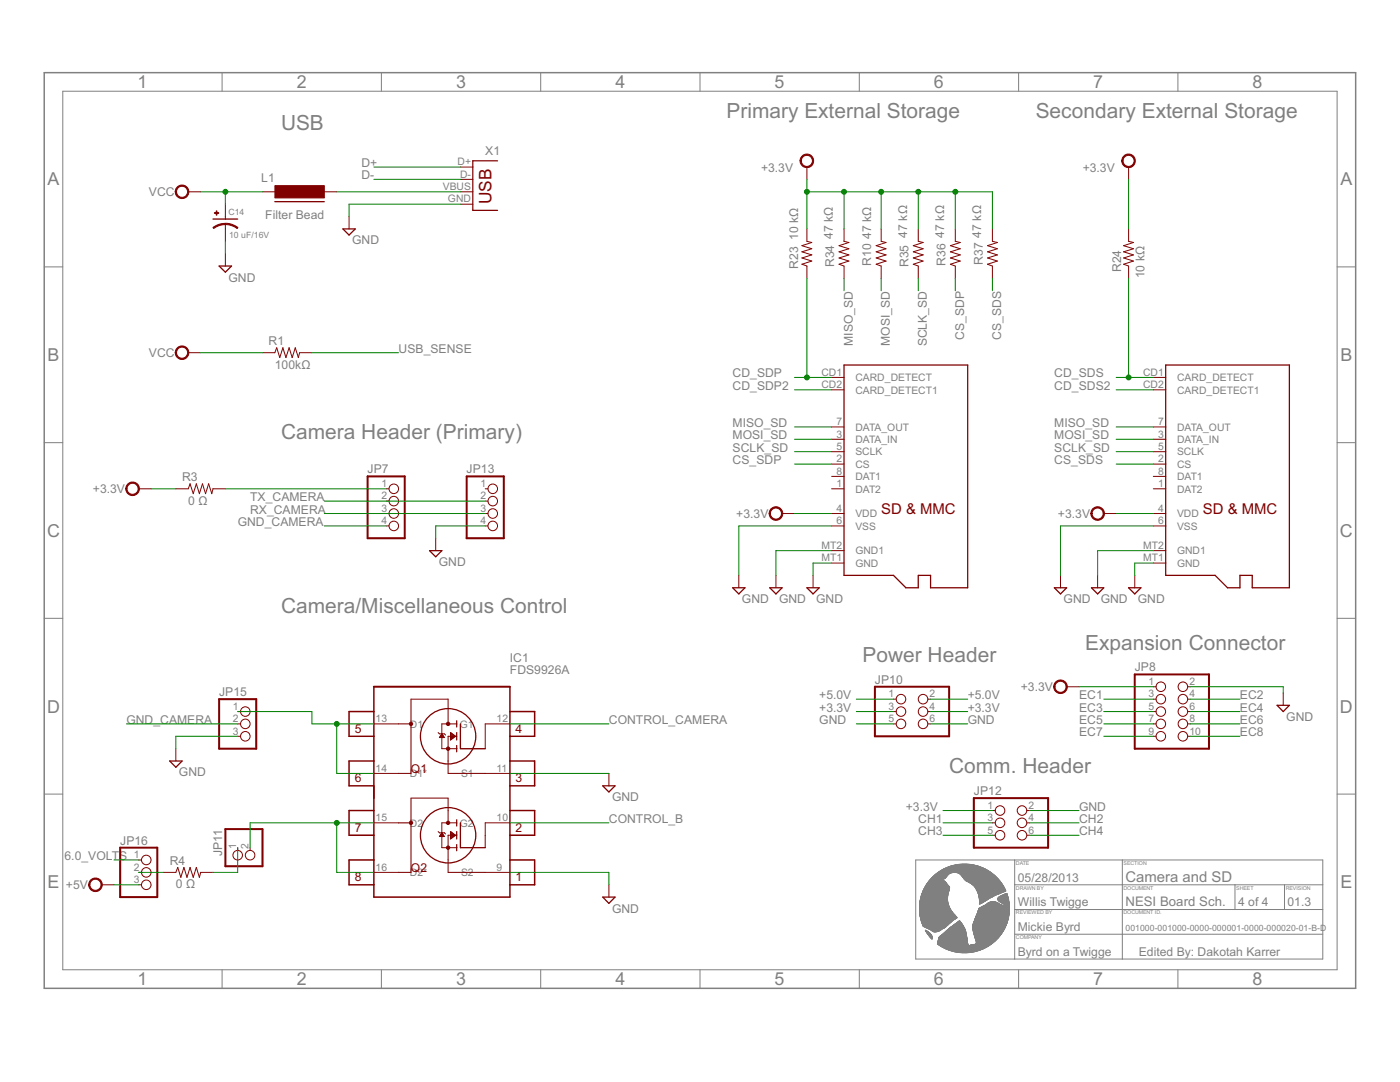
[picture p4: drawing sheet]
<svg xmlns="http://www.w3.org/2000/svg" width="279mm" height="216mm" viewBox="0 0 279 216" stroke-linecap="round" stroke-linejoin="round" font-family="sans-serif">
<path d="M8.8 14.5h261.8v182.7h-261.8z" fill="none" stroke="#808080" stroke-width=".3"/>
<g fill="none" stroke="#808080" stroke-width=".2">
<path d="M12.5 18.2h254.3v175.3h-254.3zM44.3 14.5v3.7M76.1 14.5v3.7M107.9 14.5v3.7M139.7 14.5v3.7M171.5 14.5v3.7M203.3 14.5v3.7M235.1 14.5v3.7M8.8 53.3h3.7M266.8 53.3h3.8M8.8 88.3h3.7M266.8 88.3h3.8"/>
<path d="M8.8 123.4h3.7M266.8 123.4h3.8M8.8 158.5h3.7M266.8 158.5h3.8M182.8 171.6h81.2v19.8h-81.2zM183.6 180h5.5M183.6 179.9h5.5M183.6 179.8h5.5M183.6 179.7h5.5M183.6 179.6h5.5M183.7 179.6h5.4M183.7 179.5h5.4"/>
<path d="M183.7 179.4h5.4M183.7 179.3h5.4M183.7 179.2h5.4M183.8 179.1h5.3M183.8 179h5.3M183.9 178.9h5.2M183.9 178.8h5.2M183.9 178.7h5.2M183.9 178.6h5.3M183.9 178.5h5.3M184 178.5h5.2M184 178.4h5.2"/>
<path d="M184 178.3h5.2M184 178.2h5.2M184.1 178.2h5.1M184.1 178.1h5.2M184.1 178h5.2M184.1 177.9h5.2M184.2 177.7h5.2M184.3 177.7h5.1M184.3 177.5h5.1M184.4 177.5h5.1M184.4 177.4h5.1M184.4 177.3h5.1"/>
<path d="M184.5 177.2h5M184.5 177.1h5M184.6 177.1h4.9M184.6 177h4.9M184.7 176.9h4.8M184.7 176.9h4.7M184.7 176.8h4.7M184.7 176.8h4.6M184.7 176.7h4.6M184.8 176.7h4.4M184.8 176.6h4.4M184.8 176.6h4.3"/>
<path d="M184.9 176.5h4.2M185 176.4h4M185 176.3h3.9M185.1 176.3h3.8M185.1 176.2h3.8M185.1 176.2h3.7M185.2 176.1h3.6M185.2 176h3.5M185.3 176h3.4M185.3 175.9h3.3M185.4 175.8h3.1M185.4 175.7h2.9"/>
<path d="M185.5 175.7h2.4M186.2 175h2.6M186.4 174.7h2.6M187.2 174.1h10.6M187.3 174h10.4M187.3 174h10.3M187.4 173.9h10.1M187.5 173.9h9.9M187.6 173.8h9.8M187.6 173.8h9.7M187.7 173.7h9.5M187.8 173.7h9.4"/>
<path d="M187.9 175.6h-2.4M187.9 173.7h9.2M187.9 175.6h-2.3M188 175.5h-2.4M188 173.6h8.9M188.1 173.5h8.8M188.2 175.5h-2.5M188.2 173.5h8.6M188.3 173.4h8.4M188.3 175.4h-2.6M188.3 173.4h8.3M188.4 175.4h-2.6"/>
<path d="M188.5 173.3h8M188.6 175.3h-2.8M188.6 173.3h7.8M188.6 175.3h-2.7M188.6 175.2h-2.7M188.6 173.2h7.7M188.7 175.2h-2.8M188.7 175.1h-2.7M188.8 175.1h-2.7M188.8 173.2h7.4M188.8 175h-2.7M188.9 173.1h7.2"/>
<path d="M188.9 174.9h-2.7M189 173.1h7M189 174.8h-2.7M189 174.8h-2.6M189.1 174.7h-2.6M189.1 179.2h-5.3M189.1 178.9h-5.3M189.1 178.7h-5.2M189.1 174.6h-2.6M189.2 178.6h-5.3M189.2 173h6.6M189.2 178.4h-5.2"/>
<path d="M189.2 174.6h-2.6M189.2 178.3h-5.2M189.2 174.5h-2.6M189.3 173h6.4M189.3 174.5h-2.6M189.3 177.9h-5.1M189.4 177.8h-5.2M189.4 174.4h-2.6M189.4 173h6.2M189.4 177.6h-5.1M189.4 177.5l-5.1 .1M189.5 174.3h-2.6"/>
<path d="M189.5 172.9h5.9M189.6 174.3h-2.7M189.7 172.8h5.6M189.8 174.2h-2.8M189.8 172.8h5.3M189.9 174.2h-2.8M190.1 172.7h4.8M190.2 174.1h-3.1M190.2 172.7h4.6M190.4 172.6h4.1M190.6 172.6h3.7M190.8 172.6h3.3"/>
<path d="M190.8 174.1h7M191.1 174.2h6.8M191.2 172.5h2.6M191.2 174.2h6.7M191.3 174.3h6.7M191.5 174.3h6.6M191.5 174.4h6.6M191.6 174.4h6.6M191.7 174.5h6.6M191.7 172.4h1.6M191.8 174.6h6.6M191.9 174.7h6.6"/>
<path d="M191.9 174.8h6.7M192 174.8h6.6M192 174.9h6.7M192.1 174.9h6.7M192.1 175h6.7M192.1 175h6.8M192.2 175.1h6.7M192.2 175.2h6.8M192.3 175.2h6.8M192.3 175.3h6.8M192.4 175.3h6.8M192.4 175.4h6.8"/>
<path d="M192.4 175.5h6.9M192.5 175.5h6.8M192.6 175.6h6.7M192.6 175.6h6.8M192.7 175.7h6.7M192.7 175.7h6.8M192.8 175.8h6.7M192.9 175.8h6.7M193 175.9h6.6M193.1 175.9h6.5M193.2 176h6.5M193.3 176h6.4"/>
<path d="M193.4 176.1h6.4M193.5 176.1h6.3M193.5 176.1l6.3 .1M193.6 176.2h6.3M193.7 176.3h6.2M193.8 176.3h6.1M193.9 176.4h6.1M194 176.5h6M194.1 176.5h6M194.1 176.6h6M194.2 176.6h5.9M194.3 176.7h5.9"/>
<path d="M194.4 176.8h5.8M194.4 176.8l5.9 .1M194.5 176.9h5.8M194.5 177h5.8M194.6 177h5.8M194.6 177.1h5.8M194.7 177.2h5.7M194.7 177.2h5.8M194.8 177.2l5.7 .1M194.8 177.4h5.7M194.8 177.3h5.7M194.8 177.4h5.8"/>
<path d="M194.8 177.5h5.8M194.9 177.5h5.7M194.9 177.5l5.7 .1M194.9 177.6h5.8M195 177.7h5.7M195 177.8h5.7M195.1 177.9h5.4M195.1 178.1h5M195.1 178.1h4.9M195.2 178.2h4.5M195.2 178.3h4.3M195.2 178.4h4.2"/>
<path d="M195.3 178.6h3.5M195.3 178.6h3.3M195.3 178.7h3.2M195.4 179h2.6M195.4 179.3h2.1M195.5 179.4h1.7M195.5 179.6h1.4M196.3 180h-.8M196.4 179.9h-.9M196.6 179.9h-1.1M196.6 179.8h-1.1M196.7 179.7l-1.2 .1"/>
<path d="M196.8 179.7h-1.3M196.9 179.6l-1.4 .1M197 179.6h-1.5M197.1 179.5h-1.6M197.2 179.5h-1.7M197.3 179.3l-1.8 .1M197.4 179.3h-1.9M197.6 179.2h-2.2M197.7 180h1M197.7 179.2h-2.3M197.8 179.1h-2.4M197.8 179.9h.8"/>
<path d="M197.9 179l-2.5 .1M198.1 178.9l-2.7 .1M198.2 178.9h-2.8M198.4 178.8h-3M198.7 178.6h-3.4M199 178.5h-3.7M199.1 178.5h-3.8M199.1 179.5h2.2M199.1 179.4h2.2M199.1 179.3h2.1M199.2 179.6h2.1M199.2 179.2h2"/>
<path d="M199.2 179.1h2M199.3 179.7h2M199.3 179.1h1.9M199.3 179.7l2 .1M199.3 179h1.9M199.3 178.4h-4M199.3 179.8h2M199.4 179h1.7M199.4 179.9h1.9M199.5 179.9h1.8M199.5 178.9h1.6M199.6 180h1.7"/>
<path d="M199.6 178.8h1.5M199.7 178.8h1.4M199.7 178.2h-4.5M199.8 178.7h1.3M199.8 178.2h-4.6M199.9 178.7h1.2M200 178.6h1M200.1 178.6h.9M200.2 178.5h.8M200.2 178h-5.1M200.4 178.5h.6M200.4 177.9l-5.3 .1"/>
<path d="M200.4 178.4h.6M200.6 177.9h-5.5M200.7 178.4h.3M200.8 178.3h.2M200.9 178.3h.1M202.5 171.6v19.8M202.5 176.6h61.5M224 171.6v19.8M246.5 176.6v4.9M256.3 176.6v4.9M44.3 193.5v3.7M76.1 193.5v3.7"/>
<path d="M107.9 193.5v3.7M139.7 193.5v3.7M171.5 193.5v3.7M183.5 181.4l6.2 .1M183.5 181.7l6.4 .1M183.5 181.7h6.3M183.5 181.6h6.3M183.5 181.5l6.3 .1M183.5 181.5h6.2M183.5 181.4h6.2M183.5 181.3h6.1M183.5 181.2h6.1"/>
<path d="M183.5 181.1h6M183.5 181l6 .1M183.5 181h6M183.5 180.9h5.9M183.5 180.8h5.9M183.5 182h6.6M183.5 181.9h6.5M183.5 181.8l6.4 .1M183.5 181.8h6.4M183.5 180.7h5.8M183.5 180.6h5.8M183.5 180.5h5.8"/>
<path d="M183.6 182.4h6.8M183.6 182.3h6.7M183.6 182.2h6.7M183.6 182.2h6.6M183.6 182.1l6.6 .1M183.6 182.1h6.5M183.6 180.4l5.7 .1M183.6 180.4h5.6M183.6 180.3h5.6M183.6 180.2h5.6M183.6 182.5l6.9 .1M183.6 182.5h6.9"/>
<path d="M183.6 182.4l6.8 .1M183.6 180.1h5.6M183.6 180l5.6 .1M183.6 182.6l7 .1M183.6 182.6h7M183.6 182.8h7.1M183.6 182.7h7.1M183.6 182.8l7.2 .1M183.6 182.8h7.2M183.7 183h7.2M183.7 182.9l7.2 .1M183.7 182.9h7.2"/>
<path d="M183.7 183.1h7.3M183.7 183h7.3M183.7 183.3h7M183.8 183.5h6.6M183.8 183.6h6.4M183.9 183.7h6.2M183.9 184h5.9M184 184.1h5.7M184 184.1h5.6M184.2 184.7h4.8M184.3 184.8h4.6M184.3 184.9h4.5"/>
<path d="M184.4 184.9h4.3M184.6 185h4.1M184.7 185.6h.1M184.7 185.6l.1 .1M184.7 185h3.9M184.7 185.7h.2M184.7 185.8h.4M184.7 185.7l.3 .1M184.7 185.1h3.9M184.8 185.8l.3 .1M184.8 185.9h.4M184.8 185.9l.5 .1"/>
<path d="M184.9 186h.4M184.9 185.1h3.6M184.9 186l.5 .1M184.9 186.1h.6M185 185.2h3.4M185 186.1l.5 .1M185 186.2h.6M185 186.2l.6 .1M185.1 186.3h.5M185.1 186.3l.6 .1M185.1 185.2h3.2M185.1 186.4h.6"/>
<path d="M185.2 186.4l.6 .1M185.2 186.5h.6M185.2 185.3h3M185.3 186.5l.6 .1M185.3 186.6h.6M185.3 185.3h2.8M185.4 186.7h.5M185.4 185.4h2.6M185.4 186.8h.6M185.5 186.8h.5M185.5 185.4h2.4M185.5 186.9h.5"/>
<path d="M185.6 186.9h.4M185.6 185.5h2.3M185.6 187h.4M185.7 187h.3M185.7 187.1h.3M185.7 185.5h2.1M185.8 187.1h.2M185.8 187.2h.2M185.8 185.6h1.9M185.9 187.3h.1M185.9 185.6h1.8M185.9 187.3l.1 .1"/>
<path d="M186 185.7h1.6M186 185.7h1.5M186.1 185.8h1.3M186.2 185.8h1M186.2 185.9h.9M186.3 185.9h.6M187.1 188.3h6M187.1 188.4h6.1M187.1 188.2h6M187.2 188.1h5.9M187.2 188.4l6 .1M187.2 188h5.9"/>
<path d="M187.2 187.9h5.8M187.2 187.8h5.8M187.2 187.7h5.8M187.3 187.6h5.7M187.3 188.5h5.9M187.3 187.5h5.7M187.3 187.4h5.7M187.3 187.3h5.7M187.3 188.5l6 .1M187.3 187.2h5.7M187.4 187.2h5.6M187.4 188.6h5.9"/>
<path d="M187.4 187.1h5.6M187.4 187h5.5M187.5 188.6l5.9 .1M187.5 187h5.4M187.5 186.9h5.4M187.6 188.7h9.8M187.6 186.9h5.3M187.6 188.7h9.7M187.6 186.8h5.3M187.7 186.7h5.2M187.7 188.8h9.5M187.8 188.8h9.4"/>
<path d="M187.8 186.7h5.1M187.9 188.9h9.2M187.9 186.6h5M188 188.9h9M188 186.5h4.8M188 189h8.9M188.1 186.5h4.7M188.1 186.4h4.7M188.2 189h8.6M188.2 186.4h4.6M188.3 189.1h8.4M188.3 186.3h4.5"/>
<path d="M188.3 189.1h8.3M188.3 186.2h4.5M188.4 186.2h4.4M188.4 189.2h8.1M188.5 186.1h4.3M188.5 189.2h7.9M188.6 186.1h4.2M188.6 189.3h7.7M188.6 186h4.1M188.7 185.9h4M188.7 189.3h7.5M188.8 185.8h3.9"/>
<path d="M188.9 189.4h7.2M188.9 185.8h3.8M188.9 185.7h3.8M188.9 184.8h-4.7M189 189.4h7M189 185.7h3.7M189 185.6h3.7M189 184.7h-4.8M189.1 185.6h3.5M189.1 184.6l-4.9 .1M189.1 189.5h6.7M189.1 185.5h3.5"/>
<path d="M189.1 184.6h-5M189.2 185.5h3.4M189.2 184.5l-5.1 .1M189.2 189.5h6.5M189.2 184.5h-5.1M189.3 185.4h3.3M189.3 184.4l-5.2 .1M189.3 189.6h6.3M189.3 184.4h-5.2M189.4 185.3h3.1M189.4 184.3l-5.3 .1M189.5 189.6h6"/>
<path d="M189.5 185.2h3M189.5 184.3h-5.5M189.5 184.2l-5.5 .1M189.5 185.2h2.9M189.6 184.2h-5.6M189.6 185.1h2.8M189.7 189.7h5.6M189.7 185.1h2.7M189.7 185h2.7M189.7 184l-5.7 .1M189.8 185h2.5M189.8 189.7h5.3"/>
<path d="M189.9 184.9h2.4M189.9 183.9l-6 .1M189.9 183.9h-6M190 183.8l-6.1 .1M190 189.8h5M190 184.8h2.3M190 183.8h-6.1M190.1 184.8h2.1M190.1 189.8h4.7M190.1 184.7h2.1M190.1 183.7h-6.2M190.2 184.7h2"/>
<path d="M190.2 183.6h-6.4M190.3 184.6h1.8M190.4 189.9h4.2M190.4 184.6h1.7M190.4 183.5l-6.6 .1M190.4 184.5h1.7M190.5 183.5h-6.7M190.5 184.5h1.6M190.5 189.9h3.9M190.5 184.4h1.5M190.6 184.4h1.4M190.6 183.4h-6.8"/>
<path d="M190.7 184.3h1.3M190.8 184.3h1.1M190.8 183.3h-7.1M190.8 190h3.3M190.8 183.2l-7.1 .1M190.8 184.2h1.1M190.9 184.2h.9M190.9 183.2h-7.2M190.9 184.1h.9M191 184.1h.8M191.1 184h.6M191.2 190h2.6"/>
<path d="M191.2 184h.5M191.2 183.9h.4M191.3 183.9h.3M191.4 183.8h.2M191.4 183.8h.1M191.5 190.1h2M191.5 183.7h.1M192 190.1h1M194.1 185h6.5M194.1 184.8h6.6M194.1 184.6h6.7M194.2 185.3h6.2"/>
<path d="M194.2 184.6h6.6M194.2 184.5h6.6M194.2 185.6h6.1M194.2 184.4h6.7M194.2 185.8h6M194.2 185.7h6M194.2 184.3h6.7M194.3 185.9h5.8M194.3 186h5.8M194.3 184.2h6.7M194.3 186.1h5.7M194.3 184h6.7"/>
<path d="M194.4 186.3h5.5M194.4 186.4h5.4M194.4 186.3h5.4M194.4 184h6.6M194.4 183.9h6.6M194.4 183.8h6.7M194.5 186.7h5.1M194.5 186.7h5M194.5 186.9h4.9M194.5 183.6h6.6M194.5 183.5h6.7M194.6 187.1h4.6"/>
<path d="M194.6 183.3h6.6M194.6 187.2h4.5M194.6 187.3h4.5M194.6 183.2h6.6M194.7 187.4h4.2M194.7 183.1h6.6M194.8 183h6.5M194.8 182.9h6.5M194.8 187.7h3.8M194.8 182.8h6.5M194.8 187.8h3.7M194.8 188h3.5"/>
<path d="M194.8 182.7h6.5M194.9 182.7h6.4M194.9 182.6h6.4M194.9 182.5h6.5M195 182.4h6.4M195 182.3h6.4M195.1 182.2h6.3M195.1 182.1h6.3M195.1 181.9h6.3M195.2 181.9h6.2M195.2 181.8h6.2M195.2 181.7h6.2"/>
<path d="M195.3 181.6h6.1M195.3 181.5h6.1M195.3 181.4h6.1M195.3 181.3h6.1M195.4 181.2h6M195.5 180.4h.1M195.5 181.2h5.9M195.6 181.1h5.8M195.6 180.3l-.1 .1M195.7 181.1h5.7M195.7 180.3h-.2M195.8 180.3h-.3"/>
<path d="M195.8 181h5.6M195.9 181h5.5M195.9 180.2h-.4M196 180.9h5.4M196 180.1l-.5 .1M196.1 180.9h5.3M196.1 180.1h-.6M196.2 180.8h5.2M196.2 180l-.7 .1M196.4 180.7h5M196.5 180.7h4.9M196.6 180.6h3.5"/>
<path d="M196.7 180.6h3.2M196.8 180.5h3M196.8 180.5h2.9M196.9 180.4h2.6M197 180.4h2.5M197 180.3h2.3M197.1 180.3h2.2M197.1 180.2h2.1M197.2 180.2h1.9M197.3 180.1h1.7M197.4 180.1h1.5M197.5 188.6l-4 .1"/>
<path d="M197.5 180h1.3M197.5 188.6h-3.9M197.6 188.5l-3.9 .1M197.7 188.5h-3.9M197.8 188.4l-3.8 .1M197.8 188.4h-3.2M197.9 188.3l-3.2 .1M198 188.3h-3.2M198 188.2l-3.2 .1M198.1 188.2h-3.3M198.2 188.1l-3.4 .1M198.2 188.1h-3.4"/>
<path d="M198.3 188l-3.4 .1M198.4 187.9l-3.6 .1M198.5 187.9h-3.7M198.6 187.8h-3.8M198.6 187.7h-3.8M198.7 187.6l-3.9 .1M198.8 187.6h-4M198.8 187.5l-4 .1M198.9 187.5h-4.2M198.9 187.4l-4.2 .1M199 187.3h-4.3M199.2 187.2h-4.6"/>
<path d="M199.2 187.1h-4.6M199.3 187l-4.7 .1M199.3 187h-4.8M199.5 186.8l-5 .1M199.5 186.8h-5M199.6 186.6l-5.1 .1M199.6 180h1.8M199.7 186.6h-5.3M199.7 186.5l-5.3 .1M199.7 180h1.7M199.7 186.5h-5.3M199.8 180.1h1.6"/>
<path d="M199.9 180.1l1.5 .1M199.9 186.2l-5.5 .1M199.9 186.2h-5.6M200 180.2h1.4M200 186.1h-5.7M200 186l-5.7 .1M200.1 180.3h1.3M200.2 185.8l-6 .1M200.2 180.3h1.2M200.3 185.7h-6.1M200.3 180.3h1.1M200.3 180.6h1.1"/>
<path d="M200.3 185.5l-6.1 .1M200.4 185.5h-6.2M200.4 180.6h1M200.4 180.4h1M200.4 185.4l-6.2 .1M200.4 180.5h1M200.4 185.4h-6.2M200.5 185.3h-6.3M200.5 185.2l-6.3 .1M200.5 185.2h-6.4M200.6 185.1l-6.5 .1M200.6 185.1h-6.5"/>
<path d="M200.6 184.9l-6.5 .1M200.7 184.9h-6.6M200.7 184.8l-6.6 .1M200.7 184.7l-6.6 .1M200.7 184.7h-6.6M200.8 184.6h-6.6M200.9 184.4h-6.7M200.9 184.3h-6.7M200.9 184.2l-6.6 .1M201 184.1l-6.7 .1M201 184.1h-6.7M201 184h-6.6"/>
<path d="M201.1 183.8l-6.7 .1M201.1 183.7h-6.6M201.1 183.6l-6.6 .1M201.2 183.5h-6.7M201.2 183.4h-6.6M201.2 183.3l-6.6 .1M201.3 183.2h-6.6M201.3 183.1h-6.6M201.3 183h-6.6M201.4 182.5l-6.5 .1M201.4 182h-6.3M201.4 181.8h-6.2"/>
<path d="M202.5 181.5h61.5M202.5 186.4h61.5M203.3 193.5v3.7M235.1 193.5v3.7"/>
</g>
<g fill="none" stroke="#800000" stroke-width=".25">
<path d="M99.3 32.1h-4.9v9.9h4.9M42.5 43.7h4.9M43.7 53.1h2.5l-1.2 1.2zM54.8 40.2h9.9M68.4 45.7h2.5l-1.2 1.2zM168.4 72.8h24.7v44.5h-7.4v-2.5h-2.4v2.5h-2.5l-2.5-2.5h-9.9zM232.6 72.8h24.7v44.5h-7.4v-2.5h-2.4v2.5h-2.5l-2.5-2.5h-9.9zM85.7 109.9h2.5l-1.2 1.2zM146.2 117.3h2.5l-1.3 1.2zM153.6 117.3h2.5l-1.2 1.2zM161 117.3h2.5l-1.2 1.2zM210.4 117.3h2.5l-1.3 1.2z"/>
<path d="M217.8 117.3h2.5l-1.2 1.2zM225.2 117.3h2.5l-1.2 1.2zM33.9 151.8h2.4l-1.2 1.3zM91.1 143.8v1.3M91.1 146.2v1.5M91.1 148.8v1.2M91.9 144.4v5M120.3 156.8h2.4l-1.2 1.2zM254.9 140.7h2.4l-1.2 1.3zM91.1 163.6v1.2M91.1 165.9v1.5M91.1 168.5v1.3"/>
<path d="M91.9 164.2v4.9M120.3 179h2.4l-1.2 1.3z"/>
<circle cx="89.4" cy="146.9" r="5.5"/>
<circle cx="89.4" cy="166.7" r="5.5"/>
</g>
<g fill="#800000" stroke="#800000" stroke-width=".2">
<path d="M54.9 37h9.8v2.5h-9.8z"/>
<path d="M42.8 42.4h.8v.2h-.8z"/>
<path d="M43.2 42.1h.1v.8h-.1z"/>
</g>
<g fill="none" stroke="#800000" stroke-width=".2">
<path d="M37.6 38.3h2.4M52.4 38.3h2.4M64.7 38.3h2.5M91.9 38.3h2.5M91.9 33.3h2.5M91.9 35.8h2.5M161 33.3v2.5M225.2 33.3v2.5M45 40.7v3M45 44.7v3.5M45 50.6v2.5M69.7 43.2v2.5"/>
<path d="M91.9 40.7h2.5M161 45.7v2.5l1 .2-2 .6 2 .6-2 .6 2 .7-2 .6 2 .6-2 .6 1 .4v2.5M168.4 45.7v2.5l1 .2-2 .6 2 .6-2 .6 2 .7-2 .6 2 .6-2 .6 1 .4v2.5M175.9 45.7v2.5l.9 .2-1.9 .6 1.9 .6-1.9 .6 1.9 .7-1.9 .6 1.9 .6-1.9 .6 1 .4v2.5M183.3 45.7v2.5l.9 .2-1.9 .6 1.9 .6-1.9 .6 1.9 .7-1.9 .6 1.9 .6-1.9 .6 1 .4v2.5M190.6 45.7v2.5l1 .2-1.9 .6 1.9 .6-1.9 .6 1.9 .7-1.9 .6 1.9 .6-1.9 .6 .9 .4v2.5M198.1 45.7v2.5l1 .2-2 .6 2 .6-2 .6 2 .7-2 .6 2 .6-2 .6 1 .4v2.5M225.2 45.7v2.5l1 .2-2 .6 2 .6-2 .6 2 .7-2 .6 2 .6-2 .6 1 .4v2.5M37.6 70.4h2.4M52.4 70.4h2.4l.4-1 .6 2 .7-2 .6 2 .6-2 .6 2 .6-2 .6 2 .3-1h2.5M166 75.3h2.4M166 77.8h2.4"/>
<path d="M230.2 75.3h2.4M230.2 77.8h2.4M27.7 97.5h2.5M35.1 97.5h2.5l.3-1 .7 2 .6-2 .6 2 .6-2 .6 2 .6-2 .7 2 .2-1h2.5M77.1 97.5h.5M77.1 100h.5M96.8 97.5h.6M96.8 100h.6M166 92.6h2.4M166 87.7h2.4M166 90.1h2.4M166 85.2h2.4"/>
<path d="M166 95.1h2.4M166 97.5h2.4M230.2 92.6h2.4M230.2 87.7h2.4M230.2 90.1h2.4M230.2 85.2h2.4M230.2 95.1h2.4M230.2 97.5h2.4M77.1 104.9h.5M77.1 102.5h.5M87 107.4v2.5M96.8 104.9h.6"/>
<path d="M96.8 102.5h.6M147.4 114.8v2.5M154.9 114.8v2.5M156.1 102.5h2.5M162.3 114.8v2.5M166 104.9h2.4M166 102.5h2.4M166 112.4h2.4M166 109.9h2.4M211.6 114.8v2.5M219.1 114.8v2.5M220.3 102.5h2.5"/>
<path d="M226.5 114.8v2.5M230.2 104.9h2.4M230.2 102.5h2.4M230.2 112.4h2.4M230.2 109.9h2.4M89.4 139.5h-7.4v14.8M178.3 139.5h.6M185.2 139.5h.5M212.9 137h2.4M230.2 137h.5M230.2 139.5h.5M237 137h.6"/>
<path d="M237 139.5h.6M256.1 138.3v2.4M35.1 149.4v2.4M47.4 142h.6M47.4 144.4h.6M47.4 146.9h.6M74.6 144.4h4.9M74.6 154.3h4.9M87.4 146.2l.3 .2h1l.2 .3M87.8 147.1h.8M87.8 146.9h.7M87.9 146.8h.6"/>
<path d="M88 146.7h.4M88.1 146.6h.2M88.1 146.5h.1M88.2 146.4l.5 .8h-1zM89.4 151.8v2.5M89.9 147.2h.7M89.9 147.1h.8M89.9 146.8h.9M89.9 146.7h.7M89.9 146.6h.6M89.9 146.5h.4M89.9 146.2l1 .7-1 .8z"/>
<path d="M89.9 147.6h.1M89.9 147.5h.2M89.9 147.4h.3M89.9 147.3h.5M89.9 146.4h.3M89.9 146.2h.1M91.1 144.4h-2.9v5h2.9M91.1 146.9h-1.7v2.5M96.8 154.3h5M101.8 144.4h-5v5h-2.4M121.5 154.3v2.5M178.3 142h.6"/>
<path d="M178.3 144.4h.6M185.2 142h.5M185.2 144.4h.5M230.2 142h.5M230.2 144.4h.5M230.2 146.9h.5M237 142h.6M237 144.4h.6M237 146.9h.6M20.3 176.6h2.5M27.7 174.1h.5M27.7 176.6h.5"/>
<path d="M27.7 171.6h.5M32.6 174.1h2.5l.4-1 .6 2 .6-2 .6 2 .6-2 .7 2 .6-2 .6 2 .2-1h2.5M47.4 169.1v.6M49.9 169.1v.6M74.6 164.2h4.9M74.6 174.1h4.9M87.4 165.9l.3 .3h1l.2 .2M87.7 166.9h.9M87.8 166.7h.8M87.9 166.6h.6M88 166.5h.4M88.1 166.4h.2"/>
<path d="M88.1 166.3h.1M88.2 166.2l.5 .7h-1zM89.4 161.7v-2.4h-7.4v14.8M89.4 171.6v2.5M89.9 165.9l1 .8-1 .7zM89.9 167h.6M89.9 166.9h.8M89.9 166.7h.9M89.9 166.5h.8M89.9 166.4h.6M89.9 166.3h.5M89.9 167.3h.1"/>
<path d="M89.9 167.2h.3M89.9 167.1h.5M89.9 166.2h.3M89.9 166h.2M91.1 164.2h-2.9v4.9h2.9M91.1 166.7h-1.7v2.4M94.4 169.1h2.4M96.8 174.1h5M101.8 164.2h-5v2.5M121.5 176.6v2.4M198.1 161.7h.5M198.1 164.2h.5"/>
<path d="M198.1 166.7h.5M204.9 161.7h.6M204.9 164.2h.6M204.9 166.7h.6"/>
<circle cx="78.6" cy="97.5" r=".95"/>
<circle cx="78.6" cy="100" r=".95"/>
<circle cx="98.3" cy="100" r=".95"/>
<circle cx="98.3" cy="97.5" r=".95"/>
<circle cx="78.6" cy="104.9" r=".95"/>
<circle cx="78.6" cy="102.5" r=".95"/>
<circle cx="98.3" cy="102.5" r=".95"/>
<circle cx="98.3" cy="104.9" r=".95"/>
<circle cx="179.8" cy="139.5" r=".95"/>
<circle cx="184.2" cy="139.5" r=".95"/>
<circle cx="231.7" cy="137" r=".95"/>
<circle cx="231.7" cy="139.5" r=".95"/>
<circle cx="236.1" cy="139.5" r=".95"/>
<circle cx="236.1" cy="137" r=".95"/>
<circle cx="49" cy="144.4" r=".95"/>
<circle cx="49" cy="142" r=".95"/>
<circle cx="49" cy="146.9" r=".95"/>
<circle cx="179.8" cy="144.4" r=".95"/>
<circle cx="179.8" cy="142" r=".95"/>
<circle cx="184.2" cy="142" r=".95"/>
<circle cx="184.2" cy="144.4" r=".95"/>
<circle cx="231.7" cy="144.4" r=".95"/>
<circle cx="231.7" cy="142" r=".95"/>
<circle cx="231.7" cy="146.9" r=".95"/>
<circle cx="236.1" cy="144.4" r=".95"/>
<circle cx="236.1" cy="146.9" r=".95"/>
<circle cx="236.1" cy="142" r=".95"/>
<circle cx="29.2" cy="171.6" r=".95"/>
<circle cx="29.2" cy="176.6" r=".95"/>
<circle cx="29.2" cy="174.1" r=".95"/>
<circle cx="47.4" cy="170.6" r=".95"/>
<circle cx="49.9" cy="170.6" r=".95"/>
<circle cx="199.6" cy="161.7" r=".95"/>
<circle cx="199.6" cy="166.7" r=".95"/>
<circle cx="199.6" cy="164.2" r=".95"/>
<circle cx="204" cy="161.7" r=".95"/>
<circle cx="204" cy="166.7" r=".95"/>
<circle cx="204" cy="164.2" r=".95"/>
</g>
<g fill="#800000" stroke="#800000" stroke-width=".2">
<path d="M45 44.6l1.3 .2 1.2 .6-.2 .2-1.3-.7-1-.1z" fill-rule="evenodd"/>
<path d="M42.5 45.4l1.2-.6 1.3-.2v.2l-1 .1-1.3 .7z" fill-rule="evenodd"/>
<path d="M153.9 101.5a1.36 1.36 0 0 1 2.1 .2 1.36 1.36 0 0 1-.8 2.1 1.36 1.36 0 0 1-1.7-1.3h.2a1.11 1.11 0 0 1 1.6-1.1 1.11 1.11 0 0 1 .3 1.9 1.11 1.11 0 0 1-1.8-.6l-.1-.2h-.2z" fill-rule="evenodd"/>
<path d="M218.1 101.5a1.36 1.36 0 0 1 2.1 .2 1.36 1.36 0 0 1-.8 2.1 1.36 1.36 0 0 1-1.7-1.3h.3a1.11 1.11 0 0 1 1.6-1 1.11 1.11 0 0 1 .1 1.9 1.11 1.11 0 0 1-1.7-.7v-.2h-.3z" fill-rule="evenodd"/>
<path d="M35.3 37.3a1.36 1.36 0 0 1 2.2 .3 1.36 1.36 0 0 1-.8 2 1.36 1.36 0 0 1-1.7-1.3h.2a1.11 1.11 0 0 1 1.6-1.1 1.11 1.11 0 0 1 .3 1.9 1.11 1.11 0 0 1-1.8-.6l-.1-.2h-.2z" fill-rule="evenodd"/>
<path d="M160 31.2a1.36 1.36 0 0 1 2.2 .2 1.36 1.36 0 0 1-.8 2 1.36 1.36 0 0 1-1.7-1.3h.2a1.11 1.11 0 0 1 1.6-1 1.11 1.11 0 0 1 .3 1.8 1.11 1.11 0 0 1-1.8-.5l-.1-.3h-.2z" fill-rule="evenodd"/>
<path d="M224.2 31.2a1.36 1.36 0 0 1 2.2 .2 1.36 1.36 0 0 1-.8 2 1.36 1.36 0 0 1-1.7-1.3h.2a1.11 1.11 0 0 1 1.6-1 1.11 1.11 0 0 1 .3 1.8 1.11 1.11 0 0 1-1.8-.5l-.1-.3h-.2z" fill-rule="evenodd"/>
<path d="M210.7 136.1a1.36 1.36 0 0 1 2.1 .2 1.36 1.36 0 0 1-.8 2 1.36 1.36 0 0 1-1.7-1.3h.2a1.11 1.11 0 0 1 1.7-.9 1.11 1.11 0 0 1 .1 1.9 1.11 1.11 0 0 1-1.7-.7l-.1-.3h-.2z" fill-rule="evenodd"/>
<path d="M35.3 69.4a1.36 1.36 0 0 1 2.2 .3 1.36 1.36 0 0 1-.8 2 1.36 1.36 0 0 1-1.7-1.3h.2a1.11 1.11 0 0 1 1.6-1.1 1.11 1.11 0 0 1 .3 1.9 1.11 1.11 0 0 1-1.8-.5l-.1-.3h-.2z" fill-rule="evenodd"/>
<path d="M18.1 175.6a1.36 1.36 0 0 1 2.1 .2 1.36 1.36 0 0 1-.8 2 1.36 1.36 0 0 1-1.7-1.2h.2a1.11 1.11 0 0 1 1.6-1.1 1.11 1.11 0 0 1 .3 1.9 1.11 1.11 0 0 1-1.8-.6l-.1-.2h-.2z" fill-rule="evenodd"/>
<path d="M25.5 96.6a1.36 1.36 0 0 1 2.1 .2 1.36 1.36 0 0 1-.8 2 1.36 1.36 0 0 1-1.7-1.3h.2a1.11 1.11 0 0 1 1.6-1 1.11 1.11 0 0 1 .3 1.8 1.11 1.11 0 0 1-1.8-.5l-.1-.3h-.2z" fill-rule="evenodd"/>
<circle cx="89.4" cy="149.4" r=".34"/>
<circle cx="89.4" cy="144.4" r=".34"/>
<circle cx="82" cy="144.4" r=".34"/>
<circle cx="89.4" cy="169.1" r=".34"/>
<circle cx="89.4" cy="164.2" r=".34"/>
<circle cx="82" cy="164.2" r=".34"/>
</g>
<path d="M73.4 95.1h7.4v12.3h-7.4zM93.1 95.1h7.4v12.3h-7.4zM43.7 139.5h7.4v9.9h-7.4zM74.6 137h27.2M174.6 137h14.8v9.9h-14.8zM226.5 134.6h14.8v14.8h-14.8zM194.4 159.3h14.8v9.8h-14.8zM24 169.1h7.4v9.9h-7.4zM45 165.4h7.4v7.4h-7.4z" fill="none" stroke="#800000" stroke-width=".4"/>
<path d="M74.6 137v42h27.2v-42M74.6 142h-4.9v4.9h4.9M74.6 151.8h-4.9v5h4.9M101.8 142h4.9v4.9h-4.9M101.8 151.8h4.9v5h-4.9M74.6 161.7h-4.9v5h4.9M74.6 171.6h-4.9v5h4.9M101.8 161.7h4.9v5h-4.9M101.8 171.6h4.9v5h-4.9" fill="none" stroke="#800000" stroke-width=".3"/>
<path d="M89.4 139.5v4.9M79.5 154.3h2.5M79.5 144.4h2.5M89.4 149.4v2.4M89.4 154.3h7.4M91.9 149.4h4.9M79.5 174.1h2.5M79.5 164.2h2.5M89.4 161.7v2.5M89.4 169.1v2.5M89.4 174.1h7.4M96.8 166.7v2.4h-4.9" fill="none" stroke="#800000" stroke-width=".21"/>
<g fill="none" stroke="#008000" stroke-width=".2">
<path d="M40 38.3h12.4M45 38.3v2.4M67.2 38.3h24.7M74.6 33.3h17.3M74.6 35.8h17.3M161 38.3h37.1v7.4M161 35.8v9.9M168.4 38.3v7.4M175.9 38.3v7.4M183.3 38.3v7.4M190.6 38.3v7.4M225.2 35.8v9.9"/>
<path d="M45 48.2v2.4M91.9 40.7h-22.2v2.5M161 55.6v19.7M168.4 55.6v2.4M175.9 55.6v2.4M183.3 55.6v2.4M190.6 55.6v2.4M198.1 55.6v2.4M225.2 55.6v19.7M40 70.4h12.4M62.3 70.4h17.2M158.6 75.3h7.4"/>
<path d="M158.6 77.8h7.4M222.8 75.3h7.4M222.8 77.8h7.4M30.2 97.5h4.9M45 97.5h32.1M64.7 100h32.1M158.6 92.6h7.4M158.6 85.2h7.4M158.6 87.7h7.4M158.6 90.1h7.4M222.8 92.6h7.4M222.8 85.2h7.4"/>
<path d="M222.8 87.7h7.4M222.8 90.1h7.4M64.7 104.9h12.4M64.7 102.5h32.1M96.8 104.9h-9.8v2.5M158.6 102.5h7.4M166 104.9h-18.6v9.9M166 109.9h-11.1v4.9M166 112.4h-3.7v2.4M222.8 102.5h7.4M230.2 104.9h-18.6v9.9M230.2 109.9h-11.1v4.9"/>
<path d="M230.2 112.4h-3.7v2.4M170.9 139.5h7.4M185.7 139.5h7.4M215.3 137h14.9M220.3 139.5h9.9M237.6 139.5h9.9M237.6 137h18.5v1.3M25.2 144.4h22.2M47.4 142h14.9v2.4h12.3M47.4 146.9h-12.3v2.5M67.2 144.4v9.9h7.4M101.8 144.4h19.7"/>
<path d="M101.8 154.3h19.7M170.9 144.4h7.4M170.9 142h7.4M185.7 144.4h7.4M185.7 142h7.4M220.3 144.4h9.9M220.3 146.9h9.9M220.3 142h9.9M237.6 144.4h9.9M237.6 146.9h9.9M237.6 142h9.9M22.8 176.6h4.9"/>
<path d="M22.8 171.6h4.9M27.7 174.1h4.9M47.4 169.1v5h-4.9M67.2 164.2v9.9h7.4M74.6 164.2h-24.7v4.9M101.8 174.1h19.7v2.5M101.8 164.2h19.7M188.2 161.7h9.9M188.2 164.2h9.9M188.2 166.7h9.9M205.5 161.7h9.8M205.5 164.2h9.8"/>
<path d="M205.5 166.7h9.8"/>
</g>
<g fill="#008000" stroke="#008000" stroke-width=".2">
<circle cx="161" cy="75.3" r=".49"/>
<circle cx="168.4" cy="38.3" r=".49"/>
<circle cx="175.9" cy="38.3" r=".49"/>
<circle cx="183.3" cy="38.3" r=".49"/>
<circle cx="161" cy="38.3" r=".49"/>
<circle cx="190.6" cy="38.3" r=".49"/>
<circle cx="225.2" cy="75.3" r=".49"/>
<circle cx="45" cy="38.3" r=".49"/>
<circle cx="67.2" cy="164.2" r=".49"/>
<circle cx="67.2" cy="144.4" r=".49"/>
</g>
<g font-size="4.7" fill="#808080">
<text x="145" y="23.5">Primary External Storage</text>
<text x="206.7" y="23.5">Secondary External Storage</text>
<text x="56.1" y="25.9">USB</text>
<text x="56.1" y="87.7">Camera Header (Primary)</text>
<text x="56.1" y="122.2">Camera/Miscellaneous Control</text>
<text x="216.6" y="129.6">Expansion Connector</text>
<text x="172.1" y="132.1">Power Header</text>
<text x="189.4" y="154.3">Comm. Header</text>
</g>
<g font-size="4" fill="#808080">
<text x="27.4" y="17.6">1</text>
<text x="59.2" y="17.6">2</text>
<text x="91" y="17.6">3</text>
<text x="122.8" y="17.6">4</text>
<text x="154.6" y="17.6">5</text>
<text x="186.4" y="17.6">6</text>
<text x="218.2" y="17.6">7</text>
<text x="250" y="17.6">8</text>
<text x="9.5" y="37">A</text>
<text x="267.5" y="37">A</text>
<text x="9.5" y="72.1">B</text>
<text x="267.5" y="72.1">B</text>
<text x="9.4" y="107.1">C</text>
<text x="267.4" y="107.1">C</text>
<text x="9.4" y="142.2">D</text>
<text x="267.4" y="142.2">D</text>
<text x="9.5" y="177.2">E</text>
<text x="267.5" y="177.2">E</text>
<text x="27.4" y="196.6">1</text>
<text x="59.2" y="196.6">2</text>
<text x="91" y="196.6">3</text>
<text x="122.8" y="196.6">4</text>
<text x="154.6" y="196.6">5</text>
<text x="186.4" y="196.6">6</text>
<text x="218.2" y="196.6">7</text>
<text x="250" y="196.6">8</text>
</g>
<text font-size="3.9" fill="#800000" x="98.1" y="40.7" transform="rotate(-90 98.1 40.7)">USB</text>
<g font-size="3.3" fill="#800000">
<text x="175.8" y="102.5">SD &amp; MMC</text>
<text x="240" y="102.5">SD &amp; MMC</text>
</g>
<text font-size="3.3" fill="#808080" x="224.6" y="175.9">Camera and SD</text>
<text font-size="2.9" fill="#808080" x="224.6" y="180.9">NESI Board Sch.</text>
<g font-size="2.7" fill="#808080">
<text x="72.1" y="33.3">D+</text>
<text x="72.1" y="35.8">D-</text>
<text x="96.8" y="30.9">X1</text>
<text x="151.9" y="34.3">+3.3V</text>
<text x="216.1" y="34.3">+3.3V</text>
<text x="29.7" y="39.2">VCC</text>
<text x="52.1" y="36.3">L1</text>
<text x="52.9" y="43.7">Filter Bead</text>
<text x="159.3" y="47.9" transform="rotate(-90 159.3 47.9)">10 kΩ</text>
<text x="166.2" y="47.7" transform="rotate(-90 166.2 47.7)">47 kΩ</text>
<text x="173.9" y="47.7" transform="rotate(-90 173.9 47.7)">47 kΩ</text>
<text x="181" y="47.4" transform="rotate(-90 181 47.4)">47 kΩ</text>
<text x="188.4" y="47.4" transform="rotate(-90 188.4 47.4)">47 kΩ</text>
<text x="195.8" y="47.4" transform="rotate(-90 195.8 47.4)">47 kΩ</text>
<text x="70.3" y="48.8">GND</text>
<text x="159.3" y="53.6" transform="rotate(-90 159.3 53.6)">R23</text>
<text x="166.5" y="53.3" transform="rotate(-90 166.5 53.3)">R34</text>
<text x="173.9" y="53.1" transform="rotate(-90 173.9 53.1)">R10</text>
<text x="181.3" y="53.3" transform="rotate(-90 181.3 53.3)">R35</text>
<text x="188.7" y="53.1" transform="rotate(-90 188.7 53.1)">R36</text>
<text x="196.1" y="52.8" transform="rotate(-90 196.1 52.8)">R37</text>
<text x="45.6" y="56.2">GND</text>
<text x="223.8" y="54.3" transform="rotate(-90 223.8 54.3)">R24</text>
<text x="228.4" y="55.6" transform="rotate(-90 228.4 55.6)">10 kΩ</text>
<text x="29.7" y="71.3">VCC</text>
<text x="53.6" y="68.9">R1</text>
<text x="79.5" y="70.4">USB_SENSE</text>
<text x="170.2" y="69" transform="rotate(-90 170.2 69)">MISO_SD</text>
<text x="177.6" y="69" transform="rotate(-90 177.6 69)">MOSI_SD</text>
<text x="185" y="69.1" transform="rotate(-90 185 69.1)">SCLK_SD</text>
<text x="192.4" y="67.8" transform="rotate(-90 192.4 67.8)">CS_SDP</text>
<text x="199.8" y="67.8" transform="rotate(-90 199.8 67.8)">CS_SDS</text>
<text x="54.9" y="73.6">100kΩ</text>
<text x="146.2" y="75.3">CD_SDP</text>
<text x="146.2" y="77.8">CD_SDP2</text>
<text x="210.4" y="75.3">CD_SDS</text>
<text x="210.4" y="77.8">CD_SDS2</text>
<text x="146.2" y="85.2">MISO_SD</text>
<text x="146.2" y="87.7">MOSI_SD</text>
<text x="210.4" y="85.2">MISO_SD</text>
<text x="210.4" y="87.7">MOSI_SD</text>
<text x="73.4" y="94.4">JP7</text>
<text x="93.1" y="94.4">JP13</text>
<text x="146.2" y="92.6">CS_SDP</text>
<text x="146.2" y="90.1">SCLK_SD</text>
<text x="210.4" y="90.1">SCLK_SD</text>
<text x="210.4" y="92.6">CS_SDS</text>
<text x="18.5" y="98.5">+3.3V</text>
<text x="36.3" y="96.1">R3</text>
<text x="37.6" y="100.7">0 Ω</text>
<text x="49.9" y="100">TX_CAMERA</text>
<text x="47.4" y="104.9">GND_CAMERA</text>
<text x="49.9" y="102.5">RX_CAMERA</text>
<text x="146.9" y="103.4">+3.3V</text>
<text x="211.1" y="103.4">+3.3V</text>
<text x="87.6" y="113">GND</text>
<text x="148.1" y="120.4">GND</text>
<text x="155.5" y="120.4">GND</text>
<text x="162.9" y="120.4">GND</text>
<text x="212.3" y="120.4">GND</text>
<text x="219.7" y="120.4">GND</text>
<text x="227.1" y="120.4">GND</text>
<text x="101.8" y="132.1">IC1</text>
<text x="101.8" y="134.6">FDS9926A</text>
<text x="174.6" y="136.4">JP10</text>
<text x="203.7" y="138">+3.3V</text>
<text x="226.5" y="134">JP8</text>
<text x="43.7" y="138.9">JP15</text>
<text x="163.5" y="139.5">+5.0V</text>
<text x="163.5" y="142">+3.3V</text>
<text x="193.1" y="139.5">+5.0V</text>
<text x="193.1" y="142">+3.3V</text>
<text x="215.4" y="139.5">EC1</text>
<text x="215.4" y="142">EC3</text>
<text x="247.4" y="139.5">EC2</text>
<text x="247.4" y="142">EC4</text>
<text x="256.7" y="143.8">GND</text>
<text x="25.2" y="144.4">GND_CAMERA</text>
<text x="121.5" y="144.4">CONTROL_CAMERA</text>
<text x="163.5" y="144.4">GND</text>
<text x="193.1" y="144.4">GND</text>
<text x="215.4" y="144.4">EC5</text>
<text x="215.4" y="146.9">EC7</text>
<text x="247.4" y="144.4">EC6</text>
<text x="247.4" y="146.9">EC8</text>
<text x="35.7" y="154.9">GND</text>
<text x="122.1" y="159.9">GND</text>
<text x="180.8" y="161.7">+3.3V</text>
<text x="194.4" y="158.6">JP12</text>
<text x="215.4" y="161.7">GND</text>
<text x="121.5" y="164.2">CONTROL_B</text>
<text x="183.3" y="164.2">CH1</text>
<text x="183.3" y="166.7">CH3</text>
<text x="215.4" y="164.2">CH2</text>
<text x="215.4" y="166.7">CH4</text>
<text x="12.9" y="171.6">6.0_VOLTS</text>
<text x="24" y="168.5">JP16</text>
<text x="33.9" y="172.6">R4</text>
<text x="44.4" y="170.8" transform="rotate(-90 44.4 170.8)">JP11</text>
<text x="13.2" y="177.5">+5V</text>
<text x="35.1" y="177.3">0 Ω</text>
<text x="203.1" y="175.9">05/28/2013</text>
<text x="122.1" y="182.1">GND</text>
<text x="203.1" y="180.9">Willis Twigge</text>
<text x="203.1" y="185.8">Mickie Byrd</text>
<text x="247.1" y="180.9">4 of 4</text>
<text x="257" y="180.9">01.3</text>
<text x="203.1" y="190.7">Byrd on a Twigge</text>
<text x="227.3" y="190.7">Edited By: Dakotah Karrer</text>
</g>
<g font-size="2.7" fill="#800000">
<text x="70.8" y="146.2">5</text>
<text x="102.9" y="146.2">4</text>
<text x="82" y="154.3">Q1</text>
<text x="70.8" y="156.1">6</text>
<text x="102.9" y="156.1">3</text>
<text x="70.8" y="165.9">7</text>
<text x="102.9" y="165.9">2</text>
<text x="70.8" y="175.8">8</text>
<text x="82" y="174.1">Q2</text>
<text x="102.9" y="175.8">1</text>
</g>
<g font-size="2.3" fill="#808080">
<text x="91.3" y="33">D+</text>
<text x="91.8" y="35.5">D-</text>
<text x="88.4" y="37.9">VBUS</text>
<text x="89.4" y="40.4">GND</text>
<text x="163.9" y="75">CD1</text>
<text x="163.9" y="77.4">CD2</text>
<text x="170.7" y="76.1">CARD_DETECT</text>
<text x="228.1" y="75">CD1</text>
<text x="228.1" y="77.4">CD2</text>
<text x="234.9" y="76.1">CARD_DETECT</text>
<text x="170.7" y="78.5">CARD_DETECT1</text>
<text x="234.9" y="78.5">CARD_DETECT1</text>
<text x="166.9" y="87.3">3</text>
<text x="166.9" y="89.8">5</text>
<text x="166.9" y="84.8">7</text>
<text x="170.7" y="88.4">DATA_IN</text>
<text x="170.7" y="85.9">DATA_OUT</text>
<text x="231.1" y="87.3">3</text>
<text x="231.1" y="89.8">5</text>
<text x="231.1" y="84.8">7</text>
<text x="234.9" y="88.4">DATA_IN</text>
<text x="234.9" y="85.9">DATA_OUT</text>
<text x="166.9" y="92.2">2</text>
<text x="166.9" y="94.7">8</text>
<text x="170.7" y="93.3">CS</text>
<text x="170.7" y="90.9">SCLK</text>
<text x="170.7" y="95.8">DAT1</text>
<text x="231.1" y="92.2">2</text>
<text x="231.1" y="94.7">8</text>
<text x="234.9" y="93.3">CS</text>
<text x="234.9" y="90.9">SCLK</text>
<text x="234.9" y="95.8">DAT1</text>
<text x="76.1" y="97.2">1</text>
<text x="76.1" y="99.7">2</text>
<text x="95.9" y="97.2">1</text>
<text x="95.9" y="99.7">2</text>
<text x="166.9" y="97.2">1</text>
<text x="170.7" y="98.3">DAT2</text>
<text x="231.1" y="97.2">1</text>
<text x="234.9" y="98.3">DAT2</text>
<text x="76.1" y="102.1">3</text>
<text x="76.1" y="104.6">4</text>
<text x="95.9" y="102.1">3</text>
<text x="95.9" y="104.6">4</text>
<text x="166.9" y="104.6">6</text>
<text x="166.9" y="102.1">4</text>
<text x="170.7" y="105.7">VSS</text>
<text x="170.7" y="103.2">VDD</text>
<text x="231.1" y="104.6">6</text>
<text x="231.1" y="102.1">4</text>
<text x="234.9" y="105.7">VSS</text>
<text x="234.9" y="103.2">VDD</text>
<text x="164" y="112">MT1</text>
<text x="164" y="109.5">MT2</text>
<text x="170.7" y="113.1">GND</text>
<text x="170.7" y="110.6">GND1</text>
<text x="228.2" y="112">MT1</text>
<text x="228.2" y="109.5">MT2</text>
<text x="234.9" y="113.1">GND</text>
<text x="234.9" y="110.6">GND1</text>
<text x="229.2" y="136.7">1</text>
<text x="237.4" y="136.7">2</text>
<text x="46.5" y="141.6">1</text>
<text x="177.3" y="139.2">1</text>
<text x="177.3" y="141.6">3</text>
<text x="185.5" y="139.2">2</text>
<text x="185.5" y="141.6">4</text>
<text x="229.2" y="139.2">3</text>
<text x="229.2" y="141.6">5</text>
<text x="237.4" y="139.2">4</text>
<text x="237.4" y="141.6">6</text>
<text x="46.5" y="144.1">2</text>
<text x="46.5" y="146.6">3</text>
<text x="74.9" y="144.1">13</text>
<text x="81.8" y="145.2">D1</text>
<text x="91.8" y="145.2">G1</text>
<text x="99.1" y="144.1">12</text>
<text x="177.3" y="144.1">5</text>
<text x="185.5" y="144.1">6</text>
<text x="229.2" y="144.1">7</text>
<text x="229.2" y="146.6">9</text>
<text x="237.4" y="144.1">8</text>
<text x="237.4" y="146.6">10</text>
<text x="74.9" y="154">14</text>
<text x="81.8" y="155.1">D1*</text>
<text x="92" y="155.1">S1</text>
<text x="99.1" y="154">11</text>
<text x="197.1" y="161.4">1</text>
<text x="205.3" y="161.4">2</text>
<text x="74.9" y="163.9">15</text>
<text x="81.8" y="164.9">D2</text>
<text x="91.8" y="164.9">G2</text>
<text x="99.1" y="163.9">10</text>
<text x="197.1" y="163.9">3</text>
<text x="197.1" y="166.3">5</text>
<text x="205.3" y="163.9">4</text>
<text x="205.3" y="166.3">6</text>
<text x="26.7" y="171.3">1</text>
<text x="26.7" y="173.7">2</text>
<text x="47.1" y="169.3" transform="rotate(-90 47.1 169.3)">1</text>
<text x="49.6" y="169.3" transform="rotate(-90 49.6 169.3)">2</text>
<text x="74.9" y="173.7">16</text>
<text x="99.1" y="173.7">9</text>
<text x="26.7" y="176.2">3</text>
<text x="81.8" y="174.8">D2*</text>
<text x="92" y="174.8">S2</text>
</g>
<g font-size="1.9" fill="#808080">
<text x="45.6" y="43">C14</text>
<text x="45.7" y="47.5">10 uF/16V</text>
<text x="224.6" y="185.8">001000-001000-0000-000001-0000-000020-01-B-D</text>
</g>
<g font-size="1.2" fill="#808080">
<text x="202.8" y="172.6">DATE</text>
<text x="224.2" y="172.6">SECTION</text>
<text x="202.8" y="177.5">DRAWN BY</text>
<text x="224.2" y="177.5">DOCUMENT</text>
<text x="246.7" y="177.5">SHEET</text>
<text x="256.6" y="177.5">REVISION</text>
<text x="202.8" y="182.5">REVIEWED BY</text>
<text x="224.2" y="182.5">DOCUMENT ID.</text>
<text x="202.8" y="187.4">COMPANY</text>
</g>
</svg>
